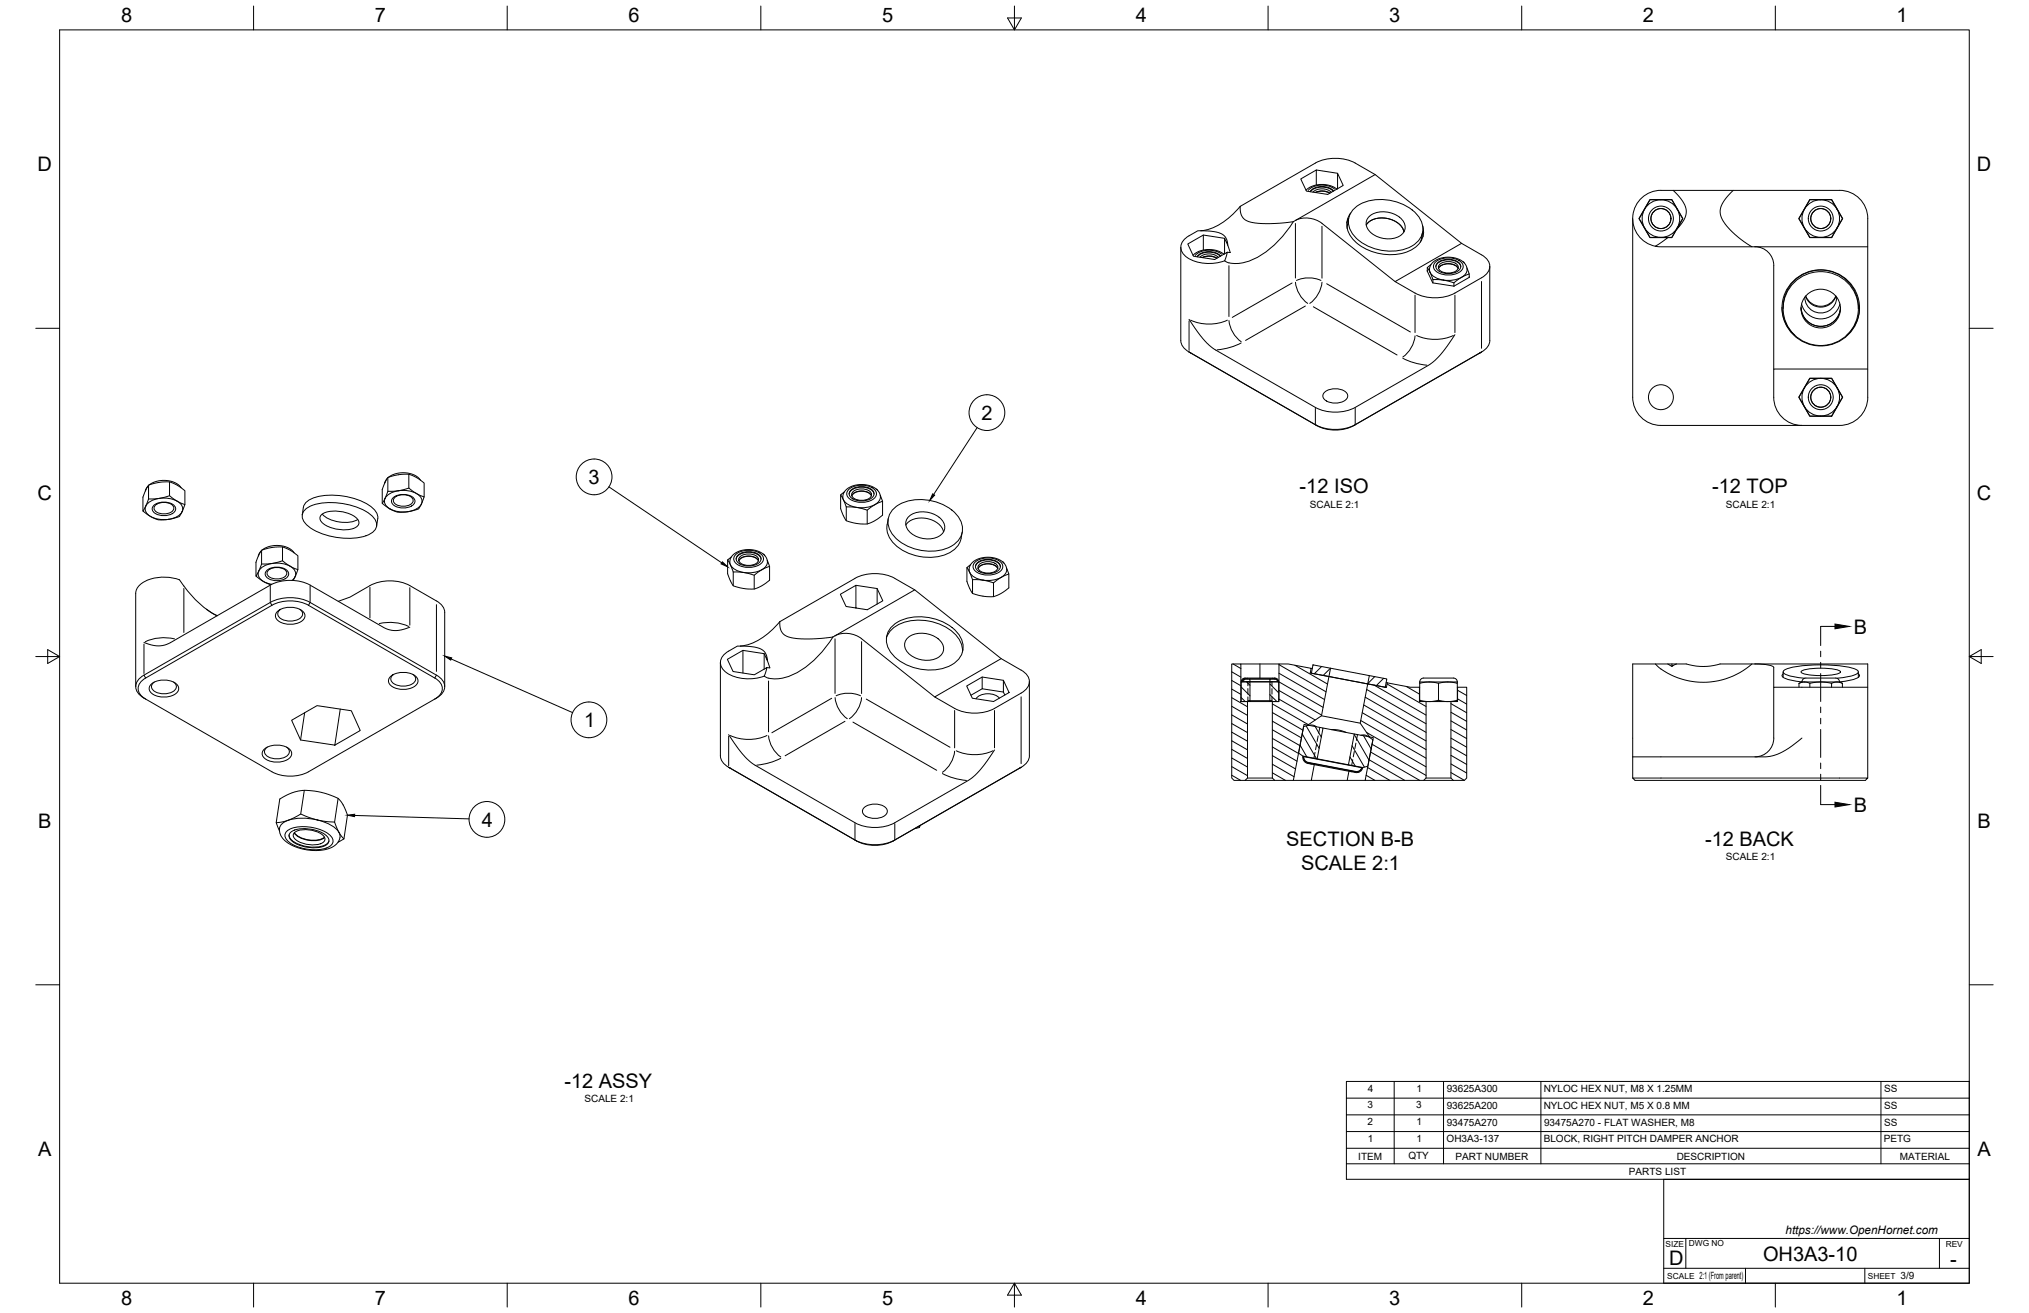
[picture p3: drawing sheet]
<svg xmlns="http://www.w3.org/2000/svg" width="864mm" height="559mm" viewBox="0 0 864 559" stroke-linecap="round" stroke-linejoin="round" font-family="sans-serif">
<!-- layer: Visible -->
<g fill="none" stroke="#000" stroke-width=".43">
<path d="M560.3 72.3l9 1.4v6.6M569.3 73.7l2.4 5.2-6.6 3.8-9-1.4-2.5-5.1 6.7-3.9v6.4M585.3 74.3l-33.9 19.5M527.9 87.8l31.9-18.4a18.8 18.8 0 0 1 17 0l8.5 4.9 36.8 29.3 8.5 4.9a5.1 5.1 0 0 1 2.6 7.4l-2.6 2.3-11.3 6.5a18.8 18.8 0 0 1-17 0l-8.5-4.9 28.3-16.2M527.9 87.8l.1 2.3 .6 2 1.4 1.5 1.9 .8 3.8 .7 5 .1 9.8-.9M527.9 87.8a26.1 26.1 0 0 1-16.8 10.4M550.5 94.3a38.5 38.5 0 0 1-20.3 17.3 10.4 10.4 0 0 1-8.5-.3l-.4-.3M551.4 93.8a10.9 10.9 0 0 1 11.3 1.3M551.4 93.8l-.9 .5M558.8 81.8a6 6 0 0 1 7.8 .1M559.7 81.9a6.6 6.6 0 0 1 6.4 .3M559.9 81.9a6.6 6.6 0 0 1 6.1 .4"/>
<path d="M562.7 95.1l31.1 24.7M567.5 81.4a7.3 7.3 0 0 0-9.8 .2M567.6 81.3a7.1 7.1 0 0 0-10 .3M568.9 80.4l.2 .1M569 80.5l-1.6-1-1.9-.7-3.4-.3-3.4 .7-2.8 1.8M573.2 94.8l.8-1.8-.6 4.4M574.9 90.6a8.9 8.9 0 0 0 2.3 12.6 22.1 22.1 0 0 0 24.2 2.7 8.3 8.3 0 0 0 4.1-9.7M576.5 88.6a19.7 19.7 0 0 1 20.8-1.6 12.5 12.5 0 0 1 8.3 11.1 10.2 10.2 0 0 1-8.6 8.2 21.2 21.2 0 0 1-21.5-7 7.9 7.9 0 0 1 1-10.7zM581.5 95.8a9.4 9.4 0 0 1 12-1.8l1.7 1.1 1.3 1.3 1.1 2.3M582.5 92.4a10.4 10.4 0 0 1 15.1 2.3 4.7 4.7 0 0 1-4 6.6 10.8 10.8 0 0 1-11.7-4.3 4 4 0 0 1 .6-4.6zM698.9 84.1l2-1.4 2.2-1.1a22 22 0 0 1 9.1-.6 13.5 13.5 0 0 1 5.5 9.3 12.4 12.4 0 0 1-4.1 7.4l2.7-4.7-4.7-8.1h-9.4l-4.6 8.1 4.6 8.1h7.6l-5.2 3.7a12 12 0 0 1-9.2-8.6 12 12 0 0 1 3.5-12.1zM706.9 85h-3a1.63 1.63 0 0 0-2.2 1.1l-3.2 5.6a1.56 1.56 0 0 0 0 2.7l3 5.3a1.57 1.57 0 0 0 2.4 1.3h6.1a1.59 1.59 0 0 0 2.3-1.3l1.6-2.7"/>
<path d="M706.9 85h3.1a2.11 2.11 0 0 1 2.6 1.9l1.3 2.1M706.9 85a8 8 0 0 0-6.9 12 8 8 0 0 0 13.9 0M706.9 85a8 8 0 0 1 7 4M712.2 81h70.8a12 12 0 0 1 12 12v76.1a12 12 0 0 1-12 12h-76.1a12 12 0 0 1-12-12.1v-76M713.6 97.7l-2 3.4h-1.8M713.9 89l1.5 2.7a1.65 1.65 0 0 1 .1 2.4l-1.6 2.9M713.9 89a8 8 0 0 1 0 8M737.7 81l-3.3 3.7-1.9 3.2a8.3 8.3 0 0 0 2.8 8.7l4.3 4.2 6.1 4.2M768 89l-1.5 2.7a1.65 1.65 0 0 0-.2 2.4l1.7 2.9M768 97l1.5 2.7a2.1 2.1 0 0 0 3 1.3h5.5a1.57 1.57 0 0 0 2.4-1.3l1.5-2.7M768 89a8 8 0 0 0 0 8M770.3 84.9h9.3l4.7 8.1-4.7 8.1h-9.3l-4.7-8.1z"/>
<path d="M775 85h-3.1a1.63 1.63 0 0 0-2.2 1.1l-1.7 2.9M775 85h3a1.64 1.64 0 0 1 2.2 1.1l1.7 2.9M775 85a8 8 0 0 0-7 4M775 85a8 8 0 0 1 6.9 4M781.9 89l1.5 2.7a1.56 1.56 0 0 1 0 2.7l-1.5 2.6M781.9 89a8 8 0 0 1 0 8M781.9 97a8 8 0 0 1-13.9 0M502.6 105.2v39.7a6 6 0 0 0 3.5 4.9l54.5 31.4a17.2 17.2 0 0 0 15.5 0l54.5-31.4M504.3 101.7a19.8 19.8 0 0 1 6.1-3.5l7.3 .6a5.3 5.3 0 0 1 4.9 5.6l-1.4-3-9-1.4-6.7 3.8 2.5 5.3 9 1.3 5.4-3-1.1 3.6a17.9 17.9 0 0 1-16.9-2.1 4.6 4.6 0 0 1-.1-7.2zM510.7 109.5a6 6 0 0 1 7.8 .1M511.6 109.6a6.6 6.6 0 0 1 6.4 .3M511.9 109.6a6.6 6.6 0 0 1 6 .3"/>
<path d="M512.2 100v6.4M519.4 109.1a7.3 7.3 0 0 0-9.8 .2M519.5 109a7.1 7.1 0 0 0-10 .3M520.8 108.1l.2 .1M520.9 108.2l-3.2-1.6-3.5-.4-3.6 .6-2.8 1.8M521.2 101.4v6.6M522.6 104.4l1 3.1-1.2-.2M605.6 100.7l-.1-1.9-1 4.3M607.5 115.1l2.3 5.3 9 1.4M607.5 113.9v1.5M608.4 114.8a4.6 4.6 0 0 0 4 3.9l2 .5M608.4 114.8l.5-1.9a10 10 0 0 1 12.6-2.3l2 1.7 .7 1.2 .2 1.3"/>
<path d="M609.1 112.6l-.4 .3a1.26 1.26 0 0 0-1 1.1 1.26 1.26 0 0 0 .7 1.3l1.1 2.6a1.14 1.14 0 0 0 1.6 1.1l3.3 .2M609.9 119v1.4M611.1 113.5a5.3 5.3 0 0 1 6.3-2.9 4.3 4.3 0 0 1 4.3 2.9M612 111.7a7.5 7.5 0 0 1 9.4 .5 2.43 2.43 0 0 1-1.9 3.7 7.5 7.5 0 0 1-8-1.3 2 2 0 0 1 .5-2.9zM612.2 114.2a5.4 5.4 0 0 1 8.4 0M612.3 114.3a5.4 5.4 0 0 1 8.3 0M612.8 112.5a6 6 0 0 1 7.7 .5 2.05 2.05 0 0 1-1.7 2.8 5.3 5.3 0 0 1-6.6-1.8zM622.7 111.4l.6 .6M624.4 114l.6 1.7a.7 .7 0 0 1 .2 .8 .7 .7 0 0 1-.7 .4l-4.6 2.6a1.62 1.62 0 0 1-2.3 .5l-3.2-.8M624.5 114.8a6.2 6.2 0 0 1-6.4 4.5l-3.7-.1M625.3 117.8l.2 .2-6.7 3.8M625.3 116.6v1.4"/>
<path d="M634.1 113.3v31.6a6 6 0 0 1-3.5 4.9M704.6 104.8l2 .2h40.4M747 105h48M747 105a8 8 0 0 1 8 8v44.1M763.3 119.6a16.3 16.3 0 0 1 25.6 2.8 16.3 16.3 0 0 1-9 24.1 16.3 16.3 0 0 1-18.9-6.9 16.3 16.3 0 0 1 2.3-20zM506.1 135.9l5.9 8.3 4.2 4 43.7 25.2M618.8 120.4v1.4M758.5 130.8a16.1 16.1 0 0 0 5.3 11.8M759 131.3a16 16 0 0 1 16-16.4 16 16 0 0 1 16 16.4M763.6 120.2a15.8 15.8 0 0 1 24.9 2.7 15.8 15.8 0 0 1-8.8 23.4 15.8 15.8 0 0 1-18.3-6.7 15.8 15.8 0 0 1 2.2-19.4zM766.6 131a8.4 8.4 0 0 0 8.4 7.9 8.4 8.4 0 0 0 8.4-7.9M766.8 129.4a8.4 8.4 0 0 0 8.2 6.3 8.4 8.4 0 0 0 8.1-6.3"/>
<path d="M768.2 126.5a6.8 6.8 0 0 0 6.8 6.7 6.8 6.8 0 0 0 6.7-6.7M768.5 126.1a6.8 6.8 0 0 0 6.5 4.6 6.8 6.8 0 0 0 6.4-4.6M768.6 126a6.9 6.9 0 0 0 6.4 4.3 6.9 6.9 0 0 0 6.4-4.3M791.5 130.8a16.1 16.1 0 0 1-5.4 11.8M506.8 150.2h.1M619.3 142.4l-6 8.3-4.4 4.2-32.1 18.5M629.9 150.2h.1M630.6 149.8l-.7 .4M795 157.1h-40v11.9a12 12 0 0 0 12 12.1M559.8 173.4a18.8 18.8 0 0 0 17 0M563.9 166.8a7.5 7.5 0 0 1 9.3 .5 2.43 2.43 0 0 1-1.8 3.7 7.5 7.5 0 0 1-8-1.4 2 2 0 0 1 .5-2.8zM768 165.1l1.5-2.7a2.1 2.1 0 0 1 3-1.3h5.5a1.57 1.57 0 0 1 2.4 1.3l1.5 2.7"/>
<path d="M768 165.1l-1.5 2.6a1.64 1.64 0 0 0-.2 2.5l1.7 2.9M768 173.1l1.5 2.6a1.68 1.68 0 0 0 2.1 1.4h6.4a1.64 1.64 0 0 0 2.2-1.1l1.7-2.9M768 165a8 8 0 0 0 0 8.1M770.3 161h9.3l4.7 8.1-4.7 8.1h-9.3l-4.7-8.1zM781.9 165.1l1.5 2.6a1.56 1.56 0 0 1 0 2.7l-1.5 2.7M781.9 165a8 8 0 0 1 0 8.1M781.9 173.1a8 8 0 0 1-13.9 0M781.9 165a8 8 0 0 0-13.9 0M559.8 180.8a18.8 18.8 0 0 0 17 0M62 215.4a9.7 9.7 0 0 1 10.3-3.2 5.8 5.8 0 0 1 5.5 4.4 6 6 0 0 1-6 4.4M62 215.4a3.5 3.5 0 0 0 2.1 4.4M62 215.4l.8-1.9a1.12 1.12 0 0 1 1.7-1.1l3.2-.3 3-.6a1.71 1.71 0 0 1 2.3 .2l4.6 2.7a.77 .77 0 0 1 .9 .3 .77 .77 0 0 1-.1 .9l-1 2.5a3.4 3.4 0 0 1-3.4 2.5l-2.2 .4"/>
<path d="M62 215.4l-.4 .8a1.24 1.24 0 0 0-.6 1.4 1.24 1.24 0 0 0 1.2 .9l1.9 1.3M62.9 207l-1.1 2M63.2 206.5v5.8M63.5 206.4l1.6-1 2-.7 4.4-.1 3.3 1 2.3 2M64.1 219.8a12.3 12.3 0 0 0 7.7 1.2M64.1 219.8l1.3 .7a9.6 9.6 0 0 0 6.4 .5M65.6 215a7.1 7.1 0 0 1 8.8 .5 2.63 2.63 0 0 1-2.5 3.7 6.2 6.2 0 0 1-7-2.1 1.96 1.96 0 0 1 .7-2.1zM66.2 215a5.9 5.9 0 0 1 7.6 .5 2.05 2.05 0 0 1-1.7 2.8 5.2 5.2 0 0 1-6.5-1.8zM72.2 205.1v5.9M78.7 214.7v-5.8l-4.4-3a13.3 13.3 0 0 0-9.6 .1 4 4 0 0 0-2.9 3.2l-1 2.4v5.9M129.1 216l-.4 3.1M129.1 216a7.5 7.5 0 0 1 6.8-4.8 29.6 29.6 0 0 1 23 5.3 6.1 6.1 0 0 1 1.4 7.4"/>
<path d="M129.9 216.9a19.9 19.9 0 0 1 15.2-2.7 23.9 23.9 0 0 1 13.8 6 4.3 4.3 0 0 1-1.8 7.3 29 29 0 0 1-26.2-3.8 4.3 4.3 0 0 1-1-6.8zM137 218.9a13.8 13.8 0 0 1 15.4 2.3 2.4 2.4 0 0 1-2 3.7 14.4 14.4 0 0 1-13.8-3.1 2.01 2.01 0 0 1 .4-2.9zM137.2 218.8a14.1 14.1 0 0 0 15.1 2.3M164.7 203.7l-1 2M165.1 203.2v5.9M165.4 203.1l1.5-.9 2-.7 4.4-.2 3.6 1.2 2.1 1.9M167.4 211.7a7.1 7.1 0 0 1 8.9 .5 2.63 2.63 0 0 1-2.6 3.7 6.2 6.2 0 0 1-7-2 1.96 1.96 0 0 1 .7-2.2zM168 211.7a5.9 5.9 0 0 1 7.6 .5 2.05 2.05 0 0 1-1.6 2.9 5.2 5.2 0 0 1-6.6-1.8zM169.5 208.9l-2.9 .2a1.27 1.27 0 0 0-1.9 .9l-1.2 3a1.25 1.25 0 0 0-.6 1.3 1.25 1.25 0 0 0 1.1 1l1.9 1.3M169.5 208.9l3-.7a1.73 1.73 0 0 1 2.4 .2l4.5 2.7a.78 .78 0 0 1 .9 .3 .78 .78 0 0 1-.1 1l-1 2.4a3.5 3.5 0 0 1-3.4 2.5l-4.2 .7a8.2 8.2 0 0 1-5.7-1.4M169.6 208.9a6 6 0 0 0-6 4.4l.6 1.8 1.8 1.5M169.6 208.9a9.9 9.9 0 0 1 9.8 3.2 3.7 3.7 0 0 1-2.9 4.9 12.7 12.7 0 0 1-10.5-.4"/>
<path d="M174 201.8v5.9M180.5 211.5v-5.9l-4.6-3a13.7 13.7 0 0 0-9.6 .2 3.7 3.7 0 0 0-2.6 2.8l-1 2.7v5.9M357.8 210.6v5.9l1.3 3.3a3.4 3.4 0 0 0 3.4 2.5l4.3 .7a12.1 12.1 0 0 0 8.8-3.8v-5.8M359 212.7a4.9 4.9 0 0 1 4.2-6 9.3 9.3 0 0 1 11.3 3.4 3.7 3.7 0 0 1-2.8 5 12.9 12.9 0 0 1-7.1 .9M359 212.7a7.3 7.3 0 0 0 5.6 3.3M359 212.7l.8 1.9a1.14 1.14 0 0 0 1.6 1.1l3.2 .3M359.4 209.4l-.4 .3a1.26 1.26 0 0 0-1 1 1.26 1.26 0 0 0 .6 1.3l.4 .7M360.2 215.8v5.8M361.4 210.3a5.3 5.3 0 0 1 6.3-2.9 4.3 4.3 0 0 1 4.3 2.9M362.3 208.5a7.5 7.5 0 0 1 9.3 .5 2.43 2.43 0 0 1-1.9 3.7 7.5 7.5 0 0 1-7.9-1.4 2 2 0 0 1 .5-2.8zM362.5 210.9a5.4 5.4 0 0 1 8.4 0M362.6 211a5.4 5.4 0 0 1 8.3 0"/>
<path d="M363.1 209.2a6 6 0 0 1 7.7 .5 2.05 2.05 0 0 1-1.7 2.9 5.3 5.3 0 0 1-6.6-1.8zM369.1 217.1v5.9M372.9 208.1l.7 .6M374.6 210.8l.7 1.6a.7 .7 0 0 1 .2 .9 .7 .7 0 0 1-.8 .4l-2.3 1.1-2.2 1.4a1.66 1.66 0 0 1-2.3 .5l-3.3-.7M380.5 216.3a19.7 19.7 0 0 1 20.8-1.6 12.5 12.5 0 0 1 8.4 11.1 10.2 10.2 0 0 1-8.6 8.2 21.2 21.2 0 0 1-21.5-7 7.9 7.9 0 0 1 .9-10.7zM111 234.7l-1.1 2M111.3 234.2v5.8M111.6 234.1l1.6-1 1.9-.7 4.2-.2 3.2 .9 1.6 .9 1.1 1.3M115.8 239.8l-3 .3a1.27 1.27 0 0 0-1.8 .9l-.9 2.1M115.8 239.8l2.9-.7a1.71 1.71 0 0 1 2.5 .3l4.5 2.6a.77 .77 0 0 1 .9 .4 .77 .77 0 0 1-.2 .9l-1.7 3.7M115.8 239.8a7.3 7.3 0 0 0-5.7 3.3M115.8 239.8a9.9 9.9 0 0 1 9.8 3.3 3.2 3.2 0 0 1-1.3 3.9"/>
<path d="M120.2 232.8v5.9M309.7 238.3v5.9l1.3 3.3a3.5 3.5 0 0 0 3.7 2.6l4 .6a11.6 11.6 0 0 0 8.6-3.6l.3-.2v-5.8M311.3 237.1l-.4 .2a1.19 1.19 0 0 0-1 1 1.19 1.19 0 0 0 .6 1.3l.4 .8M313.3 238a5.3 5.3 0 0 1 6.3-2.9 4.3 4.3 0 0 1 4.3 2.9M314.2 236.2a7.5 7.5 0 0 1 9.3 .5 2.43 2.43 0 0 1-1.9 3.7 7.5 7.5 0 0 1-7.9-1.4 2 2 0 0 1 .5-2.8zM314.4 238.6a5.4 5.4 0 0 1 8.4 0M314.5 238.7a5.4 5.4 0 0 1 8.3 0M315 236.9a6 6 0 0 1 7.7 .5 2.05 2.05 0 0 1-1.7 2.8 5.3 5.3 0 0 1-6.6-1.7zM324.8 235.8l.7 .6M326.6 238.4l.6 1.7a.7 .7 0 0 1 .2 .9 .7 .7 0 0 1-.8 .4l-4.5 2.5a1.62 1.62 0 0 1-2.3 .5l-3.3-.8M377.6 223.4a10.9 10.9 0 0 0 6.1 10.5 20.9 20.9 0 0 0 22.3 .1 8.4 8.4 0 0 0 3.1-4.9M378.1 220.7l-.5 2.7"/>
<path d="M385.5 223.4a9.4 9.4 0 0 1 12-1.7l1.7 1.1 1.4 1.3 1 2.3M386.5 220.1a10.4 10.4 0 0 1 15.2 2.3 4.7 4.7 0 0 1-4 6.6 10.8 10.8 0 0 1-11.7-4.3 4 4 0 0 1 .5-4.6zM409.6 226.5l-.5 2.6M416.1 239.4a7.5 7.5 0 0 1 9.3 .5 2.43 2.43 0 0 1-1.9 3.7 7.5 7.5 0 0 1-7.9-1.4 2 2 0 0 1 .5-2.8zM426.7 239.1l.6 .6M78.3 249.4l-.5-.6a5 5 0 0 0-4.6-2.9 16.2 16.2 0 0 0-14.3 3.7l-.9 1.4-.2 1.5v39.7M78.3 249.4a41.1 41.1 0 0 0 14.1 12.7M87.8 259.3l4.7 2.7M110.1 243.1a3.5 3.5 0 0 0 2.1 4.4M110.1 243.1l-.4 .8a1.26 1.26 0 0 0-.6 1.4 1.26 1.26 0 0 0 1.2 .9l1.9 1.3M112.2 247.5l3.5 1.2M112.2 247.5l3.1 1.4"/>
<path d="M113.7 242.7a7.1 7.1 0 0 1 8.8 .5 2.63 2.63 0 0 1-2.6 3.7 6.2 6.2 0 0 1-6.9-2.1 1.96 1.96 0 0 1 .7-2.1zM114.3 242.7a5.9 5.9 0 0 1 7.6 .5 2.05 2.05 0 0 1-1.7 2.8 5.2 5.2 0 0 1-6.6-1.8zM115 256.4a18.8 18.8 0 0 1 17 0M115 256.4l-53.7 30.9a5.1 5.1 0 0 0-2.7 7.5l2.7 2.3 54.4 31.4a17.2 17.2 0 0 0 15.6 0l54.5-31.4a5.1 5.1 0 0 0 2.6-7.5l-2.6-2.3-53.8-30.9M119.4 259.3a2.26 2.26 0 0 0-1.2 2.3 2.26 2.26 0 0 0 1.7 1.9 7.2 7.2 0 0 0 8.8-1.5 2.13 2.13 0 0 0-1.1-2.7M126.8 242.4v-5.9l-4.6-3a13.7 13.7 0 0 0-9.7 .3 3.7 3.7 0 0 0-2.5 2.8l-1.1 2.7v5.9M132 249l31.1 18 3 1.1a14 14 0 0 0 8.3-1.2M132 249a18.8 18.8 0 0 0-17 0l-42.4 24.5-3.2 1.2a14 14 0 0 1-8.1-1.3M185.8 255.8l-11.3-6.6a18.8 18.8 0 0 0-17 0l-8.5 4.9-5 1.8M185.8 255.7a6 6 0 0 1 3.5 4.9M310.9 240.4a4.8 4.8 0 0 1 4.3-6 9.4 9.4 0 0 1 11.1 3.3 3.7 3.7 0 0 1-2.7 5.1 12.9 12.9 0 0 1-7 .8M310.9 240.4a7.3 7.3 0 0 0 5.7 3.2"/>
<path d="M310.9 240.4l.8 1.9a1.12 1.12 0 0 0 1.6 1.1l3.2 .2M312.1 243.4v5.9M321 244.8v5.9M364.3 249.1l9 1.4v6.6M373.3 250.5l2.5 5.2-6.7 3.8-9-1.4-2.4-5.2 6.6-3.8v9.7M389.3 251l-33.9 19.6M411.5 241.6v5.8l1.4 3.4a3.5 3.5 0 0 0 3.4 2.5l4.2 .6a12.1 12.1 0 0 0 8.9-3.7v-5.9M412.7 243.6l.8 2a1.12 1.12 0 0 0 1.7 1.1l3.2 .2M412.7 243.6a4.8 4.8 0 0 1 4.3-5.9 9.3 9.3 0 0 1 11.2 3.4 3.7 3.7 0 0 1-2.8 5 12.9 12.9 0 0 1-7 .8M412.7 243.6a7.3 7.3 0 0 0 5.7 3.3M413.1 240.3l-.4 .3a1.26 1.26 0 0 0-1 1.1 1.26 1.26 0 0 0 .7 1.3l.3 .6M413.9 246.7v5.9"/>
<path d="M415.2 241.2a5.3 5.3 0 0 1 6.2-2.9 4.3 4.3 0 0 1 4.4 2.9M416.3 241.9a5.4 5.4 0 0 1 8.4 0M416.3 242a5.4 5.4 0 0 1 8.4 0M416.9 240.2a6 6 0 0 1 7.6 .5 2.05 2.05 0 0 1-1.7 2.8 5.3 5.3 0 0 1-6.6-1.8zM422.9 248.1v5.8M428.4 241.7l.6 1.7a.7 .7 0 0 1 .3 .8 .7 .7 0 0 1-.8 .4l-4.5 2.6a1.62 1.62 0 0 1-2.4 .5l-3.2-.8M118.3 260a9 9 0 0 1 10.9 .6 2.88 2.88 0 0 1-2 4.4 8.4 8.4 0 0 1-9.8-2 2.41 2.41 0 0 1 .9-3zM189.3 260.6v31.6M308.3 278.5l5.5-3.5 7.7 .5a5.4 5.4 0 0 1 5.1 5.7l-1.4-3-9-1.4-6.6 3.8 2.4 5.2 9 1.4 5.4-3.1-1.1 3.6a17.9 17.9 0 0 1-16.8-2 4.6 4.6 0 0 1-.2-7.2zM315.2 275h.1M316.2 276.8v9.6M325.2 278.2v6.6"/>
<path d="M331.9 264.6a26.1 26.1 0 0 1-16.7 10.3M354.5 271.1l-5.3 .6-6.5 .2-3.4-.1-3.8-.7-1.8-1-1-1.3-.7-1.9-.1-2.3 32-18.5a18.8 18.8 0 0 1 17 0l8.4 4.9 36.8 29.3 8.5 4.9M354.5 271.1a38.5 38.5 0 0 1-20.3 17.2 10.1 10.1 0 0 1-8.5-.3l-.4-.3M355.4 270.6a10.9 10.9 0 0 1 11.3 1.2M355.4 270.6l-.9 .5M366.7 271.8l31.1 24.8M377.3 271.6a12.2 12.2 0 0 1 11.4-7.6 21.3 21.3 0 0 1 19.4 7.8l.6 1.1a8.5 8.5 0 0 1 1 4.6M379.9 266.3a20.3 20.3 0 0 1 21.4-1.6 12.8 12.8 0 0 1 8.6 11.4 10.5 10.5 0 0 1-8.8 8.4 21.9 21.9 0 0 1-22.2-7.2 8.1 8.1 0 0 1 1-11zM386 271.8a10.4 10.4 0 0 1 15.2 2.3 4.7 4.7 0 0 1-4 6.6 10.8 10.8 0 0 1-11.7-4.3 4 4 0 0 1 .5-4.6zM64.6 291a9 9 0 0 1 10.9 .5 2.88 2.88 0 0 1-2.1 4.5 8.4 8.4 0 0 1-9.7-2 2.41 2.41 0 0 1 .9-3zM65.7 290.3a2.26 2.26 0 0 0-1.2 2.2 2.26 2.26 0 0 0 1.6 1.9 7.2 7.2 0 0 0 8.8-1.4 2.13 2.13 0 0 0-1-2.7M166.4 287.7a9 9 0 0 1 11 .6 2.88 2.88 0 0 1-2.1 4.4 8.4 8.4 0 0 1-9.8-2 2.41 2.41 0 0 1 .9-3z"/>
<path d="M167.5 287a2.26 2.26 0 0 0-1.2 2.3 2.26 2.26 0 0 0 1.7 1.9 7.2 7.2 0 0 0 8.8-1.5 2.13 2.13 0 0 0-1.1-2.7M185.1 297.5a4.7 4.7 0 0 0 3.2-4.5 4.7 4.7 0 0 0-3.3-4.4l-53.7-31a17.2 17.2 0 0 0-15.6 0l-53.7 31a4.7 4.7 0 0 0-3.2 4.4 4.7 4.7 0 0 0 3.2 4.5M306.6 282v39.7a6 6 0 0 0 3.5 4.9l54.5 31.3a17.2 17.2 0 0 0 15.5 0l54.5-31.3M326.6 281.2l1.1 3-1.3-.1M411.4 292l6.6-3.9 9.1 1.4 2.4 5.2-6.6 3.9-9-1.4zM418 288.1v5l9.1 1.4v-5M418 293.1l-4.7 2.8M425.4 297.1a7.2 7.2 0 0 0-10 .3M426.1 280.3l-28.3 16.3 8.5 4.9M427.1 294.5l.6 1.3M434.6 295l-11.3 6.5a18.8 18.8 0 0 1-17 0M434.6 285.2a5.1 5.1 0 0 1 2.7 7.5l-2.7 2.3"/>
<path d="M438.1 290.1v31.6M524.3 282.6h3.9v16h2.8v32.5l-1.1 1h-4.6l-1-1zM528.2 282.6h16.2M528.3 290.2l.2-.8 .6-.6 1.9-.2v.3a1.83 1.83 0 0 0-2.4 .9v.4h3.4v8l-.7 .4h-3v-8.4M529 289.4l.6-.3 2.4-.1v1.1h-3.3zM531 288.9h10.5M531 288.6h10.5M531.1 298.2h10.3M531.3 298.6h10M532 290.1h8.5M532 289h8.5M532 290.2h8.5"/>
<path d="M536.3 282.6v6M540.5 289v1.1h3.3M540.5 289l2.5 .1 .8 1M541.5 288.6l1.9 .2 .8 1 .1 8.8h-3l-.8-.4v-8h3.5l-.3-.8a1.97 1.97 0 0 0-2.2-.5zM544.4 282.6h3.9l9.8 1.8-.4 2 7.9 1.5-3.1 16.7-5.9 4-1.6-.3-4.5 23.8h-7.9l-1.1-1v-32.5h2.9zM558.1 284.4l.4 .1M558.8 283l7.5 1.4-.7 3.5-7.4-1.4zM565.6 287.9l16.5 3.2M566.3 284.4l16.5 3.1M582.8 287.5l7.5 1.4-.7 3.6-7.5-1.4zM590 290.5l.5 .1M590.5 290.6l-.4 2-8-1.5-3.1 16.7 3.9 5.8 1.6 .3-3.5 18.2h25l1-1v-32.5"/>
<path d="M590.5 290.6l9.8 1.9h3.9l.1 6.1M604.2 292.5h.1M604.3 290.2h16M604.3 298l4 .6h-4zM604.3 290.2v.6l3-.5h2.6a11.6 11.6 0 0 0 5.9 0l4.5 .5v-.6M604.3 290.8v7.2M608.3 298.6l1.6-.1a11.9 11.9 0 0 1 5.9 .1h.5zM612.3 290.8v7.2M616.3 298.6l4-.6v.6zM617.6 298.6v32.5l1 1M618.6 288.6h-12.3a1.7 1.7 0 0 0-2 1.6M618.6 288.6l1.2 .5 .5 1.1"/>
<path d="M620.3 298.6l.1-6.1h3.9v38.6l-1 1h-4.7M620.3 290.8v7.2M620.3 292.5h.1M704.6 282.6h12.7a28.5 28.5 0 0 0 15.5 0h12.9M709.8 282.6l1.8 1M711.6 282.6v1l2-1M747 282.6a16.2 16.2 0 0 1 7.8 1.2l.2 8.7M759 286v2.3M759 286.8l-.4 .3v.8a14.7 14.7 0 0 0 8.4 2.3M765.7 290.8v1.7M766.7 285.7a27.6 27.6 0 0 1 15-.7l1.2 .5 .5 .5a7.9 7.9 0 0 1-5.8 1.4 23.3 23.3 0 0 1-10.9-1.2zM767 290.2h14.9l2.3 .6"/>
<path d="M767 290.2l-1.3 .6M767 290.2a2.46 2.46 0 0 1 3-1.6h10.9a1.7 1.7 0 0 1 2.1 1.6M768.1 288.7a17.2 17.2 0 0 1-9-2.3l-.1-.7a16.3 16.3 0 0 1 9.4-2.5 54.2 54.2 0 0 1 21.7 1.8l.8 .7-.1 .7a17.2 17.2 0 0 1-9 2.3M770.3 290.8v1.7M779.6 290.8v1.7M783 290.2l-1.9 .1a4.9 4.9 0 0 1-4.2 0h-3.9a10.5 10.5 0 0 1-5.2 0l-2.1 .5M783 290.2l1.2 .6M784.2 290.8v1.7M791 286v2.3M791 286.8l.3 .3 .1 .8a14.7 14.7 0 0 1-8.4 2.3M795 292.5h-40v21.6a8 8 0 0 1-8 8M112.7 318.7a9 9 0 0 1 10.9 .5 2.88 2.88 0 0 1-2.1 4.5 8.4 8.4 0 0 1-9.7-2.1 2.41 2.41 0 0 1 .9-2.9z"/>
<path d="M113.8 318a2.26 2.26 0 0 0-1.2 2.2 2.26 2.26 0 0 0 1.6 1.9 7.2 7.2 0 0 0 8.8-1.4 2.13 2.13 0 0 0-1-2.7M124.1 306.5l10.8-6.2 14.6 2.2 3.8 8.4-10.8 6.2-14.6-2.2zM129.7 303.3l-1.8 11.6M144.8 301.8l-2.3 15.3M310.1 312.7l5.6 7.8 2.2 2.4 2.6 2.2 43.4 25a18.8 18.8 0 0 0 17 0l32.5-18.8 4.3-4.2 5.6-7.9M556.6 308.6l.4 .1M557.1 308.7a3.5 3.5 0 0 1 3.2 .6M562.5 304.6l16.5 3.2M563.1 309.8l13.3 2.6M566.6 310.5a13.4 13.4 0 0 1 6.4 1.2M579.2 312.9a3.4 3.4 0 0 1 3.2 .6M582.5 313.5l.4 .1"/>
<path d="M767 314.1l-4.1 3.2a19.6 19.6 0 0 1-11.9 4.8h-56.1M129.5 336.4l-1.5 10M143.9 339.8l-1.5 10.1M310.1 326.5l.7 .5M310.8 327h.1M433.9 327h.1M438.1 321.7a6.4 6.4 0 0 1-4.2 5.3M529.9 332.1h12.7M531 331.1h10.5M550.5 332.1h30.5M556.7 324.6l-1.4-.8-.4-.9-.1-1.1 5.8 1.1 2.5-13.1-6.1-1.1-2.2 .5-2.1 11.3 1.8 1.3 .1 1.2 .5 1a4.2 4.2 0 0 0 3.2 1.2l.1-.3-1.7-.3M558.3 325.2l16.9 3.2"/>
<path d="M558.4 324.9l16.9 3.2M559.4 325.4l-1.3 6.7M560.6 322.9l13.3 2.6M574.1 328.2l-.7 3.9M577 328.5l-1.7-.4-.1 .3a3.3 3.3 0 0 0 4.7-1.2l.1-.6 2.2-.5 2.1-11.2-1.8-1.4-6.1-1.1-2.5 13.1 5.9 1.1-.5 1-.8 .6-1.5 .3M577 328.3l-19.7-3.7a2.41 2.41 0 0 1-2.4-2.6l24.7 4.7-1 1.3-1.6 .3M606 332.1h12.6M607 331.1h10.6M694.9 331.1h100.1l-1 1h-98.1zM694.9 322.1v-39.5h6.9a3.9 3.9 0 0 1 4.5 1.6 31.4 31.4 0 0 0 39.4-1.6h49.3v48.5M694.9 322.1v9M117.6 350.1l1.5-10 3.8-2.1 3.3-1.2a27.4 27.4 0 0 1 18.2 3.4l2 3 1.5 3.7-1.5 10.1"/>
<path d="M119 353.6l-1.4-3.5 4.4-.8 4.2-1.8a2.67 2.67 0 0 1 3.7-.2l6 1.9 5 .6a1.68 1.68 0 0 1 2.1 1.7l1.3 2.8M120.1 350.5a18.1 18.1 0 0 1 15-1.5 12.9 12.9 0 0 1 9.5 6.1 6.4 6.4 0 0 1-5.8 6.4l-4.7 .5-5.6-.7-4.8-1.8-3.2-2.5a4.8 4.8 0 0 1-.4-6.5zM123 355.3a6.2 6.2 0 0 0 5.4 4.5 12.9 12.9 0 0 0 10.9-.8l.7-1.1M123.9 354.1a14.1 14.1 0 0 1 15.7 2.4 2.45 2.45 0 0 1-2 3.7 14.8 14.8 0 0 1-14.2-3.2 2.06 2.06 0 0 1 .5-2.9zM125.2 354.5a11.1 11.1 0 0 0 11.4 2.8l1.6-.9M125.3 354.4a11.1 11.1 0 0 0 11.2 2.8l1.6-.9M125.4 354.3a11 11 0 0 1 12.7 2 2 2 0 0 1-1.7 2.8 11.6 11.6 0 0 1-11.4-2.7 1.59 1.59 0 0 1 .4-2.1zM144.3 354.3l2.1 2.7-2.6 1.5M363.9 357.5a18.8 18.8 0 0 0 17 0M367.9 343.6a7.5 7.5 0 0 1 9.4 .5 2.43 2.43 0 0 1-1.9 3.7 7.5 7.5 0 0 1-7.9-1.4 2 2 0 0 1 .4-2.8zM391.4 351.5l-.1 .7M391.7 351.2l-.2 .5a.95 .95 0 0 1-1.3 .7l-.9 .3"/>
<circle cx="706.9" cy="93" r="4.2"/>
<circle cx="706.9" cy="93" r="5.3"/>
<circle cx="775" cy="93" r="4.2"/>
<circle cx="775" cy="93" r="5.3"/>
<circle cx="775" cy="131.3" r="8.3"/>
<circle cx="706.9" cy="169" r="5.3"/>
<circle cx="775" cy="169" r="4.2"/>
<circle cx="775" cy="169" r="5.3"/>
</g>
<!-- layer: Visible Narrow -->
<g fill="none" stroke="#000" stroke-width=".43">
<path d="M551.4 95.1v23.2M562.7 96.3v22.1M568 80.5a9 9 0 0 0-11.1 .5M519.9 108.2a9 9 0 0 0-11.1 .5M523.1 113.1v21.6M551.8 119.4a12.8 12.8 0 0 1 10.4 0M611.2 111.3a9.1 9.1 0 0 1 11 .6 2.89 2.89 0 0 1-2.1 4.5 8.4 8.4 0 0 1-9.8-2.1 2.42 2.42 0 0 1 .9-3zM630.6 119.8v28.4M506.1 136.6v12.5M506.8 136.3a19.2 19.2 0 0 0 15.6 0M523.1 136.4a12.8 12.8 0 0 0 5.2 9M550 120.4l-25.5 14.7"/>
<path d="M551.4 120.1a12.8 12.8 0 0 0 5.2 9M555.6 130.2l-25.5 14.7M559 130.6l35.6 20.5M562.7 120.1a12.8 12.8 0 0 1-5.2 9M564.7 120.8l35.6 20.5M602.3 125.6v15.9M619.3 125.6v15.9M506.1 149.8l.7 .4M528.3 146a27.6 27.6 0 0 1-10.2 2.9M597.1 152.5a27.6 27.6 0 0 0 10.2 2.9M602.3 142.9a12.8 12.8 0 0 1-5.2 9.1M603 142.8a19.2 19.2 0 0 0 15.6 0"/>
<path d="M630.5 149.8l-.6 .4M559.9 173.8v6.6M576.8 173.8v6.6M559.9 180.8l.6 .3M576.8 180.8l-.6 .3M361.5 208.1a9.1 9.1 0 0 1 11 .5 2.89 2.89 0 0 1-2.1 4.5 8.4 8.4 0 0 1-9.8-2 2.42 2.42 0 0 1 .9-3zM313.4 235.8a9.1 9.1 0 0 1 11 .5 2.89 2.89 0 0 1-2.1 4.5 8.4 8.4 0 0 1-9.8-2 2.42 2.42 0 0 1 .9-3zM415.3 239a9.1 9.1 0 0 1 11 .6 2.89 2.89 0 0 1-2.1 4.5 8.4 8.4 0 0 1-9.8-2.1 2.42 2.42 0 0 1 .9-3zM78.3 250.4v18.8M115 249.4v6.6M115.1 256.5l.6 1.1M132 256.5l-.7 1.1"/>
<path d="M132 249.4v6.6M157.5 250v13M174.4 250.1v15.9M185.8 257.3v28.5M61.3 274.1v12.5M74.3 271.9a19.4 19.4 0 0 0-12.5 1.2M161.4 265.4a19.4 19.4 0 0 1 12.5 1.2M355.4 271.9v23.2M366.7 273.1v22M61.3 287.4l.7 1.1M185.7 287.4l-.6 1.1M327.1 289.8v21.7"/>
<path d="M354 297.2l-25.5 14.6M355.4 296.9a12.7 12.7 0 0 0 5.2 9M355.9 296.1a12.8 12.8 0 0 1 10.4 0M366.7 296.9a12.7 12.7 0 0 1-5.2 9M368.7 297.5l35.6 20.5M434.6 296.6v28.4M310.1 313.4v12.5M310.8 313a19.2 19.2 0 0 0 15.6 0M327.1 313.2a12.7 12.7 0 0 0 5.2 9M359.6 307l-25.4 14.6M363 307.3l35.7 20.5M406.3 319.7a12.7 12.7 0 0 1-5.2 9"/>
<path d="M406.3 302.4v15.9M407 319.5a19.2 19.2 0 0 0 15.6 0M423.3 302.4v15.9M310.2 326.6l.6 .3M332.3 322.7a27.6 27.6 0 0 1-10.2 2.9M401.1 329.2a27.6 27.6 0 0 0 10.2 3M434.6 326.6l-.7 .3M121.9 354a13.6 13.6 0 0 1 12.1-1.6 11.2 11.2 0 0 1 7.5 4.5 3 3 0 0 1-2.7 4 18.9 18.9 0 0 1-16.3-2.9 2.75 2.75 0 0 1-.6-4zM363.9 350.5v6.6M363.9 357.5l.7 .4M380.8 357.5l-.6 .4M380.9 350.5v6.6"/>
</g>
<!-- layer: Hidden -->
<g fill="none" stroke="#000" stroke-width=".43">
<path d="M531.1 290.2v1.6M531.1 293.1v2.3M531.1 296.6v1.6M541.4 290.2v1.6M541.4 293.1v2.3M541.4 296.6v1.6M560.4 316.7l-.5 2.4M561 313.2l-.4 2.4M561.7 309.6l-.4 2.4M576.4 319.8l-.4 2.3M577.1 316.3l-.4 2.3M577.8 312.7l-.5 2.4"/>
<path d="M559.7 320.2l-.5 2.5M575.8 323.3l-.5 2.5"/>
</g>
<!-- layer: Border -->
<g fill="none" stroke="#000" stroke-width=".43">
<path d="M25.4 12.7h812.8v533.4h-812.8zM107.9 2.6v10.1M215.9 2.6v10.1M323.8 2.6v10.1M428.8 7.6h5.9l-2.9 5.1zM431.8 2.6v10.1M539.7 2.6v10.1M647.7 2.6v10.1M755.6 2.6v10.1M15.2 139.7h10.2M838.2 139.7h10.1M15.2 279.4h10.2"/>
<path d="M20.3 276.5l5.1 2.9-5.1 3zM838.2 279.4l5.1-2.9v5.9zM838.2 279.4h10.1M15.2 419.1h10.2M838.2 419.1h10.1M107.9 546.1v10.2M215.9 546.1v10.2M323.8 546.1v10.2M431.8 546.1l2.9 5.1h-5.9zM431.8 546.1v10.2M539.7 546.1v10.2M647.7 546.1v10.2"/>
<path d="M755.6 546.1v10.2"/>
</g>
<!-- layer: Parts Lists -->
<path d="M573.1 460.2h265.1v41.7h-265.1zM573.1 474.5h265.1M573.1 467.4h265.1M593.4 460.2v35.1M614.4 460.2v35.1M655.8 460.2v35.1M800.6 460.2v35.1M573.1 495.3h265.1M573.1 488.7h265.1M573.1 481.6h265.1" fill="none" stroke="#000" stroke-width=".43"/>
<!-- layer: Balloons -->
<g fill="none" stroke="#000" stroke-width=".43">
<path d="M415.9 182l-18.5 28.5M259.2 207.2l48 32.3M192 280.5l51.7 22.8M150.9 347l48.7 1.5"/>
<circle cx="420.1" cy="175.6" r="7.6"/>
<circle cx="252.9" cy="203" r="7.6"/>
<circle cx="250.7" cy="306.4" r="7.6"/>
<circle cx="207.3" cy="348.7" r="7.6"/>
</g>
<path d="M397 210.2l.8 .5-2.1 2.3zM307.5 239.1l2.2 2.2-2.8-1.3zM189.3 279.2l3 .8-.5 .9zM147.9 346.9l3.1-.4-.1 1.1z" fill="#000" stroke="#000" stroke-width=".43"/>
<!-- layer: Hatching -->
<g fill="none" stroke="#000" stroke-width=".43">
<path d="M524.3 296.9l6.7 3.9M524.3 293.3l3.9 2.2M524.3 289.6l3.9 2.2M524.3 285.9l3.9 2.3M524.8 282.6l3.4 1.9M528.3 296.8l1.7 1.8M528.3 292.4l3.7 3.7M529.2 288.8l.2 .2M529.7 289.1l-.6 1M530.6 290.3l1.4 1.3M540.5 295.6l3 3M540.5 291.1l3.8 3.8"/>
<path d="M540.7 289.1l-.2 .2M541.5 299.6l15.4 8.8M542.5 288.6l.3 .3M543.8 290l-.1 .1M543.9 290.1l.4 .3M544.4 297.5l15.4 8.9M544.4 293.9l18.1 10.4M544.4 290.2l18.7 10.8M544.4 286.5l19.4 11.2M544.4 282.9l20 11.5M551.2 283.1l13.8 8M562.5 283.7l-3.1 3"/>
<path d="M566.3 284.4l-3.1 3.1M581.1 296.7l25.9 15M581.7 293.4l25.3 14.6M584.9 291.6l22.1 12.7M585.1 288l-2.9 2.9M588.9 288.7l-3.1 3.1M589.6 292.5h.1M590.4 291.1l16.6 9.6M598.6 292.2l5.6 3.2M617.6 299.5l6.6 3.8M620.4 297.4l3.8 2.3M620.4 293.8l3.8 2.2"/>
<path d="M524.3 318.9l6.7 3.9M524.3 315.3l6.7 3.8M524.3 311.6l6.7 3.8M524.3 307.9l6.7 3.9M524.3 304.2l6.7 3.9M524.3 300.6l6.7 3.9M541.5 317.9l10.5 6.1M541.5 314.2l11.2 6.5M541.5 310.6l11.8 6.8M541.5 306.9l12.4 7.1M541.5 303.3l13 7.4M553.3 317.1l2.9 5"/>
<path d="M554.2 312.4l6.1 10.5M555.9 308.9l5.6 9.6M559.8 309.2l2.6 4.5M575.5 317.4l5.2 9.1M576.4 312.6l6.3 10.9M579.2 306.6l27.8 16.1M579.8 303.3l27.2 15.7M580.4 313.1l3.2 5.6M580.4 300l26.6 15.3M581.6 311.7l25.4 14.6M584 316.7l23 13.3M617.6 317.8l6.6 3.9"/>
<path d="M617.6 314.1l6.6 3.9M617.6 310.5l6.6 3.8M617.6 306.8l6.6 3.9M617.6 303.1l6.6 3.9M524.3 329.9l3.8 2.2M524.3 326.3l6.7 3.8M524.3 322.6l6.7 3.9M541.5 328.9l5.6 3.2M541.5 325.2l9.3 5.4M541.5 321.6l9.9 5.7M557.8 324.8l.2 .4M574.6 322.1l2.2 3.9"/>
<path d="M578.2 328.4l.1 .3M581.5 329.9l3.7 2.2M582.1 326.6l9.5 5.5M582.7 323.3l15.2 8.8M583.4 320l20.9 12.1M617.6 328.8l5.7 3.3M617.6 325.1l6.6 3.9M617.6 321.5l6.6 3.8"/>
</g>
<!-- layer: Section Lines -->
<path d="M774.9 277.1v2.4M781 266.6h-6.1v8.1M774.9 281.9v2.4M774.9 286.7v11.9M774.9 300.9v2.4M774.9 305.7v2.4M774.9 310.5v11.9M774.9 324.7v2.4M774.9 329.5v2.4M774.9 334.3v8.1h6.1" fill="none" stroke="#000" stroke-width=".43"/>
<path d="M781 265.6l6.1 1-6.1 1zM781 341.4l6.1 1-6.1 1.1z" fill="#000" stroke="#000" stroke-width=".43"/>
<!-- layer: Titleblock -->
<path d="M708.1 501.9h130.1v44.2h-130.1zM708.1 539.8h130.1M708.1 527.1h130.1M717.5 527.1v12.7M742.9 539.8v6.3M793.7 539.8v6.3M825.5 527.1v12.7" fill="none" stroke="#000" stroke-width=".43"/>
<g font-size="8.5">
<text x="51.6" y="9.4">8</text>
<text x="159.5" y="9.4">7</text>
<text x="267.5" y="9.4">6</text>
<text x="375.4" y="9.3">5</text>
<text x="483.4" y="9.4">4</text>
<text x="591.3" y="9.4">3</text>
<text x="699.3" y="9.4">2</text>
<text x="807.2" y="9.4">1</text>
<text x="16" y="72.9">D</text>
<text x="841.4" y="72.9">D</text>
<text x="417.8" y="178.7">2</text>
<text x="250.5" y="206">3</text>
<text x="553.2" y="209.9">-12 ISO</text>
<text x="728.7" y="209.9">-12 TOP</text>
<text x="16" y="212.6">C</text>
<text x="841.4" y="212.6">C</text>
<text x="789.1" y="269.6">B</text>
<text x="248.6" y="309.4">1</text>
<text x="789.1" y="345.5">B</text>
<text x="16.2" y="352.3">B</text>
<text x="205" y="351.8">4</text>
<text x="841.7" y="352.3">B</text>
<text x="547.5" y="359.9">SECTION B-B</text>
<text x="725.7" y="359.9">-12 BACK</text>
<text x="553.8" y="370.1">SCALE 2:1</text>
<text x="240.2" y="462.9">-12 ASSY</text>
<text x="16.2" y="492">A</text>
<text x="841.7" y="492">A</text>
<text x="710.4" y="538.4">D</text>
<text x="750.4" y="536.7">OH3A3-10</text>
<text x="830.1" y="538.8">-</text>
<text x="51.6" y="555.5">8</text>
<text x="159.5" y="555.5">7</text>
<text x="267.5" y="555.5">6</text>
<text x="375.4" y="555.4">5</text>
<text x="483.4" y="555.5">4</text>
<text x="591.3" y="555.5">3</text>
<text x="699.3" y="555.5">2</text>
<text x="807.2" y="555.5">1</text>
</g>
<text font-size="5" x="760" y="525.2">https://www.OpenHornet.com</text>
<g font-size="4.3">
<text x="557.5" y="216">SCALE 2:1</text>
<text x="734.5" y="216">SCALE 2:1</text>
<text x="734.5" y="366">SCALE 2:1</text>
<text x="582.1" y="464.6">4</text>
<text x="602.9" y="464.6">1</text>
<text x="615.8" y="464.8">93625A300</text>
<text x="657" y="464.9">NYLOC HEX NUT, M8 X 1.25MM</text>
<text x="801.9" y="464.9">SS</text>
<text x="248.8" y="469.1">SCALE 2:1</text>
<text x="582.1" y="471.7">3</text>
<text x="602.7" y="471.7">3</text>
<text x="615.8" y="472">93625A200</text>
<text x="657" y="472">NYLOC HEX NUT, M5 X 0.8 MM</text>
<text x="801.9" y="472">SS</text>
<text x="582.1" y="478.8">2</text>
<text x="602.9" y="478.8">1</text>
<text x="615.8" y="479.1">93475A270</text>
<text x="657.2" y="479.1">93475A270 - FLAT WASHER, M8</text>
<text x="801.9" y="479.1">SS</text>
<text x="582.2" y="485.9">1</text>
<text x="602.9" y="485.9">1</text>
<text x="615.7" y="486.2">OH3A3-137</text>
<text x="657.1" y="486.2">BLOCK, RIGHT PITCH DAMPER ANCHOR</text>
<text x="801.8" y="486.2">PETG</text>
<text x="578.1" y="493.5">ITEM</text>
<text x="599.5" y="493.4">QTY</text>
<text x="619.5" y="493.5">PART NUMBER</text>
<text x="713.7" y="493.5">DESCRIPTION</text>
<text x="808.7" y="493.5">MATERIAL</text>
<text x="693.3" y="500.1">PARTS LIST</text>
<text x="723.4" y="544.5">2:1 (From parent)</text>
<text x="809" y="544.5">3/9</text>
</g>
<g font-size="3.5">
<text x="708.9" y="530.9">SIZE</text>
<text x="718.9" y="530.5">DWG NO</text>
<text x="828.2" y="530.9">REV</text>
<text x="709.6" y="544.2">SCALE</text>
<text x="795" y="544.2">SHEET</text>
</g>
</svg>
